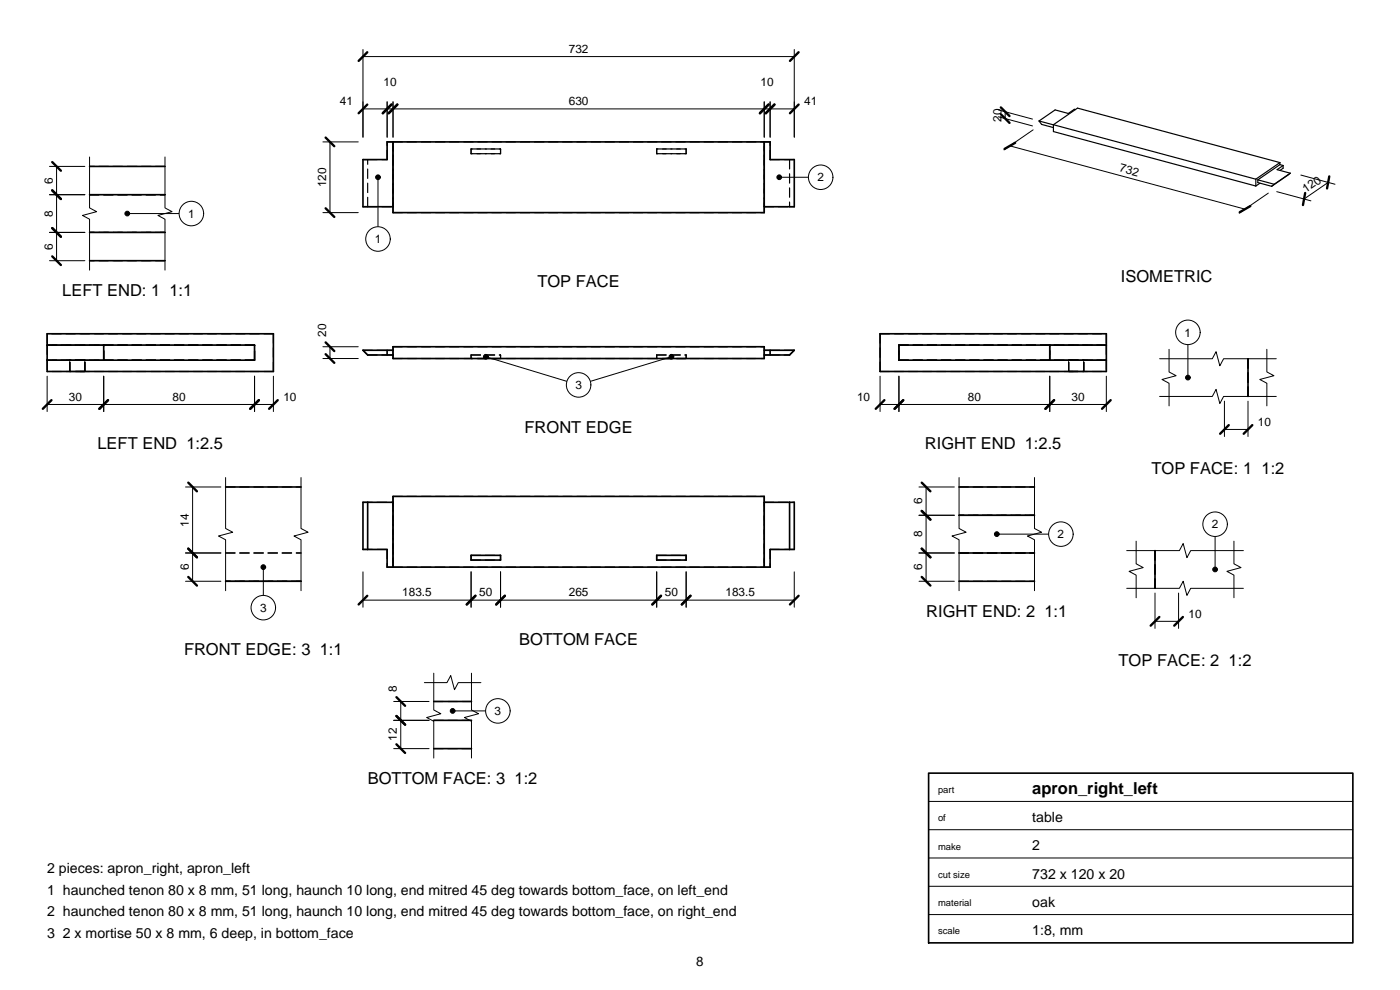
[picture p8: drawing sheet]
<svg xmlns="http://www.w3.org/2000/svg" width="297mm" height="210mm" viewBox="0 0 297 210" stroke-linecap="round" stroke-linejoin="round" font-family="sans-serif">
<g fill="none" stroke="#000" stroke-width=".25" stroke-dasharray="2 1">
<path d="M77 33.8h1M78 33.8h4.1M82.1 33.8v-3.7M82.1 30.1h1.3M83.4 30.1v13.7M83.4 30.1h78.7M99.9 32.6v-1M99.9 32.6h6.3M99.9 31.6h6.3M106.2 32.6h-6.3M106.2 32.6v-1M106.2 31.6h-6.3"/>
<path d="M139.3 32.6v-1M139.3 32.6h6.3M139.3 31.6h6.3M145.6 32.6h-6.3M145.6 32.6v-1M145.6 31.6h-6.3M162.1 30.1h1.3M162.1 30.1v13.7M163.4 33.8v-3.7M163.4 33.8h4.1M167.5 33.8v10M167.5 33.8h1"/>
<path d="M77 43.8h1M78 43.8h5.4M78 43.8v-10M83.4 43.8v-13.7M83.4 45.1v-15M83.4 45.1h78.7M162.1 45.1v-15M162.1 43.8v-13.7M162.1 43.8h5.4M167.5 43.8h1"/>
</g>
<path d="M83.4 30.1v15h78.7v-15M83.4 43.8h-6.4v-10h5.1v-3.7h81.3v3.7h5.1v10h-6.4" fill="none" stroke="#000" stroke-width=".35"/>
<path d="M80.2 37.6v10.5" fill="none" stroke="#000" stroke-width=".21"/>
<circle cx="80.2" cy="37.6" r=".5" fill="#000" stroke="#000" stroke-width=".21"/>
<circle cx="80.2" cy="50.7" r="2.6" fill="#fff" stroke="#000" stroke-width=".21"/>
<path d="M165.3 37.6h6.2" fill="none" stroke="#000" stroke-width=".21"/>
<circle cx="165.3" cy="37.6" r=".5" fill="#000" stroke="#000" stroke-width=".21"/>
<circle cx="174.1" cy="37.6" r="2.6" fill="#fff" stroke="#000" stroke-width=".21"/>
<g fill="none" stroke="#000" stroke-width=".21">
<path d="M77 10.5v18.6M77 12h91.5M168.5 10.5v18.6M68.5 30.1h7.5M70 30.1v15M77 23.1h91.5M82.1 21.6v7.5M83.4 21.6v7.5M162.1 21.6v7.5M163.4 21.6v7.5M68.5 45.1h7.5M103.1 75.7l17.2 5.2"/>
<path d="M142.4 75.7l-17.2 5.2"/>
</g>
<path d="M77.9 11.1l-1.8 1.8M169.4 11.1l-1.8 1.8M69.1 29.2l1.8 1.8M77.9 22.2l-1.8 1.8M83 22.2l-1.8 1.8M84.3 22.2l-1.8 1.8M163 22.2l-1.8 1.8M164.3 22.2l-1.8 1.8M169.4 22.2l-1.8 1.8M69.1 44.2l1.8 1.8" fill="none" stroke="#000" stroke-width=".5"/>
<g fill="none" stroke="#000" stroke-width=".25" stroke-dasharray="2 1">
<path d="M77 74.3h5.1M77 74.3l1 1M78 75.3h4.1M82.1 74.3h1.3M82.1 75.3v-1M82.1 74.3v1M82.1 75.3h1.3M83.4 76h78.7M83.4 73.5h78.7M83.4 73.5v.8M83.4 75.3v.7M83.4 75.3v-1"/>
<path d="M99.9 75.3h6.3M99.9 76v-.7M106.2 76h-6.3M106.2 76v-.7M139.3 75.3h6.3M139.3 76v-.7M145.6 76h-6.3M145.6 76v-.7M162.1 75.3v.7M162.1 75.3h1.3M162.1 74.3h1.3M162.1 73.5v.8"/>
<path d="M162.1 75.3v-1M163.4 74.3v1M163.4 75.3h4.1M163.4 75.3v-1M163.4 74.3h5.1M167.5 75.3l1-1"/>
</g>
<path d="M83.4 74.3h-6.4l1 1h5.4M83.4 73.5h78.7v2.5h-78.7zM162.1 74.3h6.4l-1 1h-5.4" fill="none" stroke="#000" stroke-width=".35"/>
<g fill="#000" stroke="#000" stroke-width=".21">
<circle cx="103.1" cy="75.7" r=".5"/>
<circle cx="142.4" cy="75.7" r=".5"/>
</g>
<circle cx="122.7" cy="81.6" r="2.6" fill="#fff" stroke="#000" stroke-width=".21"/>
<g fill="none" stroke="#000" stroke-width=".21">
<path d="M10 79.8v7.5M22 79.8v7.5M54 79.8v7.5M58 79.8v7.5M68.5 76h7.5M68.5 73.5h7.5M70 73.5v2.5M186.7 79.8v7.5M190.7 79.8v7.5M222.7 79.8v7.5M234.7 79.8v7.5M246 76.1h11.2l.8-1.5 .8 3 .8-1.5h11.2"/>
<path d="M248 74.1v4.8l1.5 .8-3 .8 1.5 .8v4.8M252 73.1v7M268.8 74.1v4.8l1.5 .8-3 .8 1.5 .8v4.8M10 85.8h48M186.7 85.8h48M246 84.1h11.2l.8-1.5 .8 3 .8-1.5h11.2M77 121.3v7.5M77 127.3h91.5M99.9 121.3v7.5M106.2 121.3v7.5M139.3 121.3v7.5M145.6 121.3v7.5"/>
<path d="M168.5 121.3v7.5"/>
</g>
<g fill="none" stroke="#000" stroke-width=".5">
<path d="M69.1 75.1l1.8 1.9M69.1 72.6l1.8 1.9M10.9 84.9l-1.8 1.8M22.9 84.9l-1.8 1.8M54.9 84.9l-1.8 1.8M58.9 84.9l-1.8 1.8M187.6 84.9l-1.8 1.8M191.6 84.9l-1.8 1.8M223.6 84.9l-1.8 1.8M235.6 84.9l-1.8 1.8M77.9 126.4l-1.8 1.8M100.9 126.4l-1.9 1.8"/>
<path d="M107.1 126.4l-1.8 1.8M140.2 126.4l-1.8 1.8M146.5 126.4l-1.9 1.8M169.4 126.4l-1.8 1.8"/>
</g>
<g fill="none" stroke="#000" stroke-width=".25" stroke-dasharray="2 1">
<path d="M10 73.2h44M10 76.4v2.4M10 73.2v3.2M10 70.8v2.4M14.8 78.8v-2.4M18 78.8h-3.2M18 78.8v-2.4M18 76.4h-3.2M22 76.4v-3.2M22 76.4h-12M22 76.4h32M22 73.2h-12"/>
<path d="M22 73.2h32M54 76.4v-3.2M54 76.4h-44M58 78.8h-48M58 70.8v8M58 70.8h-48M186.7 78.8h48M186.7 70.8v8M186.7 70.8h48M190.7 73.2h32M190.7 76.4v-3.2M190.7 76.4h44"/>
<path d="M190.7 73.2v3.2M190.7 76.4h32M222.7 73.2h12M222.7 76.4v-3.2M222.7 73.2v3.2M222.7 76.4h12M226.7 78.8h3.2M226.7 78.8v-2.4M226.7 76.4h3.2M229.9 78.8v-2.4M234.7 73.2h-44M234.7 73.2v3.2"/>
<path d="M234.7 70.8v2.4M234.7 76.4v2.4M264.8 76.1v8M264.8 84.1v-8M77 116.5h5.1M77 106.5h6.4M82.1 116.5v3.8M83.4 106.5v13.8M83.4 105.3v15M83.4 105.3h78.7M99.9 117.8h6.3M99.9 117.8v1"/>
<path d="M99.9 118.8h6.3M106.2 117.8v1M139.3 117.8h6.3M139.3 118.8h6.3M139.3 117.8v1M145.6 117.8v1M162.1 106.5v13.8M162.1 105.3v15M162.1 106.5h6.4M163.4 116.5v3.8M163.4 116.5h5.1M82.1 120.3h1.3"/>
<path d="M83.4 120.3v-13.8M83.4 120.3h78.7M162.1 120.3h1.3M162.1 120.3v-13.8"/>
</g>
<g fill="none" stroke="#000" stroke-width=".35">
<path d="M10 70.8h48v8h-48zM10 73.2h44v3.2h-44M22 73.2v3.2M186.7 70.8h48v8h-48zM222.7 73.2v3.2M234.7 73.2h-44v3.2h44M264.8 76.1v8M78 106.5v10M83.4 106.5h-6.4v10h5.1v3.8h81.3v-3.8h5.1v-10h-6.4M99.9 117.8h6.3v1h-6.3zM139.3 117.8h6.3v1h-6.3zM167.5 106.5v10"/>
<path d="M83.4 120.3v-15h78.7v15"/>
</g>
<circle cx="252" cy="80.1" r=".5" fill="#000" stroke="#000" stroke-width=".21"/>
<circle cx="252" cy="70.5" r="2.6" fill="#fff" stroke="#000" stroke-width=".21"/>
<path d="M19 33.3v10.8l1.5 .8-3 .8 1.5 .8v10.8M35 33.3v10.8l1.5 .8-3 .8 1.5 .8v10.8M27 45.3h11M259.8 85.1v7.5M259.8 91.1h5M264.8 85.1v7.5" fill="none" stroke="#000" stroke-width=".21"/>
<path d="M260.7 90.2l-1.9 1.8M265.7 90.2l-1.9 1.8" fill="none" stroke="#000" stroke-width=".5"/>
<path d="M35 35.3h-16M19 41.3h16M19 49.3h16M35 49.3h-16M35 55.3h-16" fill="none" stroke="#000" stroke-width=".25" stroke-dasharray="2 1"/>
<path d="M19 35.3h16M19 41.3h16M19 55.3h16M19 49.3h16" fill="none" stroke="#000" stroke-width=".35"/>
<circle cx="27" cy="45.3" r=".5" fill="#000" stroke="#000" stroke-width=".21"/>
<circle cx="40.6" cy="45.3" r="2.6" fill="#fff" stroke="#000" stroke-width=".21"/>
<path d="M10.5 35.3h7.5M12 35.3v20M10.5 55.3h7.5M10.5 49.3h7.5M10.5 41.3h7.5M239 116.8h11.2l.8-1.5 .8 3 .8-1.5h11.2M241 114.8v4.8l1.5 .8-3 .8 1.5 .8v4.8M257.8 113.8v7M261.8 114.8v4.8l1.5 .8-3 .8 1.5 .8v4.8M239 124.8h11.2l.8-1.5 .8 3 .8-1.5h11.2" fill="none" stroke="#000" stroke-width=".21"/>
<path d="M11.1 34.4l1.8 1.8M11.1 54.4l1.8 1.8M11.1 48.4l1.8 1.8M11.1 40.4l1.8 1.8" fill="none" stroke="#000" stroke-width=".5"/>
<path d="M245 116.8v8M245 124.8v-8" fill="none" stroke="#000" stroke-width=".25" stroke-dasharray="2 1"/>
<path d="M245 116.8v8" fill="none" stroke="#000" stroke-width=".35"/>
<circle cx="257.8" cy="120.8" r=".5" fill="#000" stroke="#000" stroke-width=".21"/>
<circle cx="257.8" cy="111.2" r="2.6" fill="#fff" stroke="#000" stroke-width=".21"/>
<path d="M203.5 101.3v10.8l1.5 .8-3 .8 1.5 .8v10.8M211.5 113.3h11M219.5 101.3v10.8l1.5 .8-3 .8 1.5 .8v10.8M245 125.8v7.5M245 131.8h5M250 125.8v7.5" fill="none" stroke="#000" stroke-width=".21"/>
<path d="M245.9 130.9l-1.8 1.8M250.9 130.9l-1.8 1.8" fill="none" stroke="#000" stroke-width=".5"/>
<path d="M203.5 109.3h16M203.5 117.3h16M203.5 103.3h16M219.5 109.3h-16M203.5 123.3h16" fill="none" stroke="#000" stroke-width=".25" stroke-dasharray="2 1"/>
<path d="M203.5 103.3h16M203.5 117.3h16M203.5 109.3h16M203.5 123.3h16" fill="none" stroke="#000" stroke-width=".35"/>
<circle cx="211.5" cy="113.3" r=".5" fill="#000" stroke="#000" stroke-width=".21"/>
<circle cx="225.1" cy="113.3" r="2.6" fill="#fff" stroke="#000" stroke-width=".21"/>
<path d="M195 117.3h7.5M195 109.3h7.5M195 103.3h7.5M196.5 103.3v20M195 123.3h7.5M90 144.8h4.8l.8-1.5 .8 3 .8-1.5h4.8M92 142.8v7.8l1.5 .8-3 .8 1.5 .8v7.8M96 150.8h7M100 142.8v7.8l1.5 .8-3 .8 1.5 .8v7.8" fill="none" stroke="#000" stroke-width=".21"/>
<path d="M195.5 116.4l1.9 1.8M195.5 108.4l1.9 1.8M195.5 102.4l1.9 1.8M195.5 122.4l1.9 1.8" fill="none" stroke="#000" stroke-width=".5"/>
<path d="M92 158.8h8M92 148.8h8M92 152.8h8" fill="none" stroke="#000" stroke-width=".25" stroke-dasharray="2 1"/>
<path d="M92 158.8h8M92 148.8h8M92 152.8h8" fill="none" stroke="#000" stroke-width=".35"/>
<circle cx="96" cy="150.8" r=".5" fill="#000" stroke="#000" stroke-width=".21"/>
<circle cx="105.6" cy="150.8" r="2.6" fill="#fff" stroke="#000" stroke-width=".21"/>
<path d="M47.9 101.3v10.8l1.5 .8-3 .8 1.5 .8v10.8M63.9 101.3v10.8l1.5 .8-3 .8 1.5 .8v10.8M55.9 120.3v6M83.5 158.8h7.5M83.5 152.8h7.5M83.5 148.8h7.5M85 148.8v10" fill="none" stroke="#000" stroke-width=".21"/>
<path d="M84.1 157.9l1.8 1.8M84.1 151.9l1.8 1.8M84.1 147.9l1.8 1.8" fill="none" stroke="#000" stroke-width=".5"/>
<path d="M47.9 103.3h16M47.9 117.3h16M47.9 123.3h16M63.9 123.3h-16" fill="none" stroke="#000" stroke-width=".25" stroke-dasharray="2 1"/>
<path d="M47.9 103.3h16M47.9 123.3h16" fill="none" stroke="#000" stroke-width=".35"/>
<circle cx="55.9" cy="120.3" r=".5" fill="#000" stroke="#000" stroke-width=".21"/>
<circle cx="55.9" cy="128.9" r="2.6" fill="#fff" stroke="#000" stroke-width=".21"/>
<g fill="none" stroke="#000" stroke-width=".21">
<path d="M211.8 24.8l7.2 1.9M211.8 23.3l7.2 2M213.2 23.7v1.5M214.2 30.9l49.9 13.5M219.2 27.5l-6.2 4.3M276 37.1l7.2 2M281.8 38.7l-5.2 3.5M269.1 41l-6.2 4.2M270.9 40.7l7.2 1.9M39.4 117.3h7.5M39.4 103.3h7.5M40.9 103.3v20"/>
<path d="M39.4 123.3h7.5M197 176h90M197 170h90M197 194h90M197 188h90M197 182h90"/>
</g>
<path d="M212.3 24.2l1.9 1.9M212.3 22.8l1.9 1.8M215.4 30.3l-2.3 1.3M282 37.4l-.5 2.6M265.3 43.7l-2.3 1.3M276.9 40.9l-.5 2.6M39.9 116.4l1.9 1.8M39.9 102.4l1.9 1.8M39.9 122.4l1.9 1.8" fill="none" stroke="#000" stroke-width=".5"/>
<g fill="none" stroke="#000" stroke-width=".25">
<path d="M220.4 25.7l3.1 .8M220.4 25.7l.6 .7 2.5 .7M223.5 26.5l5.1-3.6 42.9 11.6M223.5 26.5v1.4l42.9 11.6M223.5 26.5l42.9 11.5M228.1 23.2h-.2l-1.3 .9-2.8-.8-3.4 2.4M266.4 38v1.5M266.8 38.2v.5l3 .8M266.8 38.2l3.5 .9M267.3 38.9l-.9 .6M270.3 39.1l-.5 .4M271.5 34.9l.7 .2"/>
<path d="M271.5 34.5v.4M271.5 34.9l-4.7 3.3M271.5 34.5l-5.1 3.5M272.2 35.1v.6l-.7 .5M272.2 35.1l-1.3 .9 2.8 .7M273.7 36.7l-3.9 2.8M273.7 36.7l-3.4 2.4"/>
</g>
<path d="M197 164h90v36h-90z" fill="none" stroke="#000" stroke-width=".35"/>
<g font-size="3.5">
<text x="237.8" y="59.9">ISOMETRIC</text>
<text x="13.2" y="62.8">LEFT END: 1 1:1</text>
<text x="114" y="60.8">TOP FACE</text>
<text x="20.7" y="95.3">LEFT END 1:2.5</text>
<text x="111.3" y="91.7">FRONT EDGE</text>
<text x="196.2" y="95.3">RIGHT END 1:2.5</text>
<text x="244.3" y="100.6">TOP FACE: 1 1:2</text>
<text x="196.5" y="130.8">RIGHT END: 2 1:1</text>
<text x="110.1" y="136.8">BOTTOM FACE</text>
<text x="39" y="139">FRONT EDGE: 3 1:1</text>
<text x="237.3" y="141.3">TOP FACE: 2 1:2</text>
<text x="78" y="166.3">BOTTOM FACE: 3 1:2</text>
<text x="219" y="168.4">apron_right_left</text>
</g>
<g font-size="3">
<text x="219" y="174.4">table</text>
<text x="10" y="185.2">2 pieces: apron_right, apron_left</text>
<text x="219" y="180.4">2</text>
<text x="10" y="189.8">1 haunched tenon 80 x 8 mm, 51 long, haunch 10 long, end mitred 45 deg towards bottom_face, on left_end</text>
<text x="219" y="186.4">732 x 120 x 20</text>
<text x="10" y="194.4">2 haunched tenon 80 x 8 mm, 51 long, haunch 10 long, end mitred 45 deg towards bottom_face, on right_end</text>
<text x="219" y="192.4">oak</text>
<text x="10" y="199">3 2 x mortise 50 x 8 mm, 6 deep, in bottom_face</text>
<text x="219" y="198.4">1:8, mm</text>
</g>
<text font-size="2.8" x="147.7" y="205">8</text>
<g font-size="2.5">
<text x="120.7" y="11.2">732</text>
<text x="72.1" y="22.3">41</text>
<text x="81.4" y="18.2">10</text>
<text x="120.7" y="22.3">630</text>
<text x="161.4" y="18.2">10</text>
<text x="170.6" y="22.3">41</text>
<text x="212.4" y="25.8" transform="rotate(-90 212.4 25.8)">20</text>
<text x="11.2" y="39" transform="rotate(-90 11.2 39)">6</text>
<text x="69.2" y="39.7" transform="rotate(-90 69.2 39.7)">120</text>
<text x="173.4" y="38.5">2</text>
<text x="237.4" y="36.3" transform="rotate(15 237.4 36.3)">732</text>
<text x="277" y="41" transform="rotate(-35 277 41)">120</text>
<text x="11.2" y="46" transform="rotate(-90 11.2 46)">8</text>
<text x="39.9" y="46.2">1</text>
<text x="11.2" y="53" transform="rotate(-90 11.2 53)">6</text>
<text x="79.5" y="51.6">1</text>
<text x="69.2" y="71.4" transform="rotate(-90 69.2 71.4)">20</text>
<text x="251.3" y="71.4">1</text>
<text x="122.1" y="82.5">3</text>
<text x="14.6" y="85">30</text>
<text x="36.6" y="85">80</text>
<text x="60.1" y="85">10</text>
<text x="181.8" y="85">10</text>
<text x="205.3" y="85">80</text>
<text x="227.3" y="85">30</text>
<text x="266.9" y="90.3">10</text>
<text x="195.7" y="107" transform="rotate(-90 195.7 107)">6</text>
<text x="40.1" y="111.7" transform="rotate(-90 40.1 111.7)">14</text>
<text x="195.7" y="114" transform="rotate(-90 195.7 114)">8</text>
<text x="257.1" y="112.1">2</text>
<text x="224.4" y="114.2">2</text>
<text x="40.1" y="121" transform="rotate(-90 40.1 121)">6</text>
<text x="195.7" y="121" transform="rotate(-90 195.7 121)">6</text>
<text x="55.2" y="129.8">3</text>
<text x="85.3" y="126.5">183.5</text>
<text x="101.7" y="126.5">50</text>
<text x="120.7" y="126.5">265</text>
<text x="141" y="126.5">50</text>
<text x="153.9" y="126.5">183.5</text>
<text x="252.1" y="131">10</text>
<text x="84.2" y="146.7" transform="rotate(-90 84.2 146.7)">8</text>
<text x="104.9" y="151.7">3</text>
<text x="84.2" y="157.2" transform="rotate(-90 84.2 157.2)">12</text>
</g>
<g font-size="2">
<text x="199" y="168.2">part</text>
<text x="199" y="174.2">of</text>
<text x="199" y="180.2">make</text>
<text x="199" y="186.2">cut size</text>
<text x="199" y="192.2">material</text>
<text x="199" y="198.2">scale</text>
</g>
</svg>
